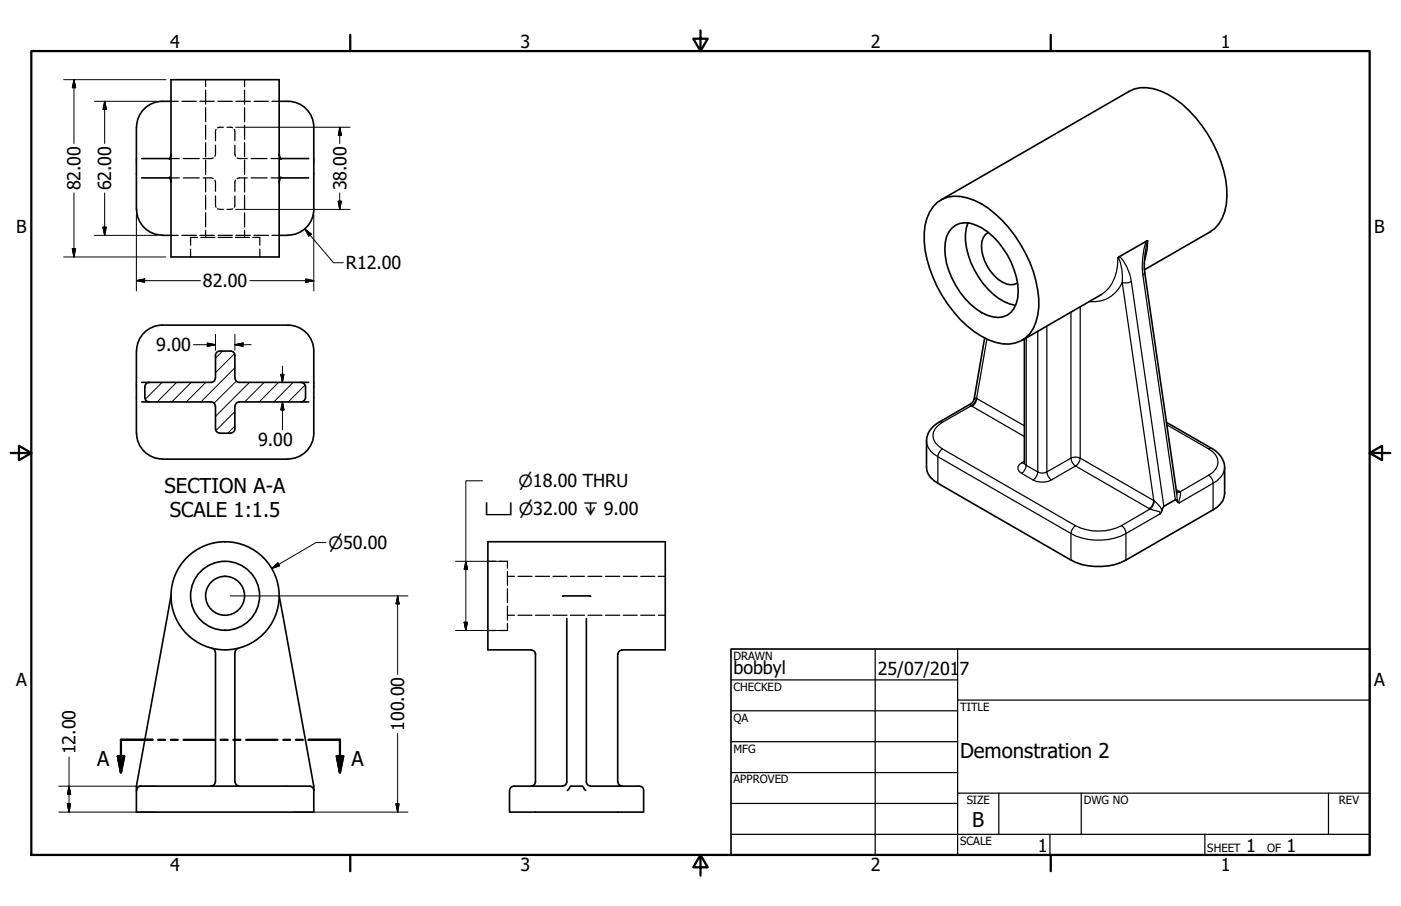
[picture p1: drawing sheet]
<svg xmlns="http://www.w3.org/2000/svg" width="432mm" height="279mm" viewBox="0 0 432 279" stroke-linecap="round" stroke-linejoin="round" font-family="sans-serif">
<!-- layer: Visible Narrow (ANSI) -->
<g fill="none" stroke="#000" stroke-width=".38">
<path d="M344.9 79.2a5.5 5.5 0 0 1 2.4 3.2l.9 2.1 .5 2.3M353 77.9a6.8 6.8 0 0 1 .8-3.6l-.2 2.2-.9 4M353.4 74.4a19.9 19.9 0 0 0-1.2 10.4M330.1 96.3v45l-7.5 4.2v-45M332.9 94.6v46.7l22.7 13.1M339.4 90.9a11.5 11.5 0 0 0 5-9.1l.3-2.2a12.3 12.3 0 0 1 1.2 7.5 9.7 9.7 0 0 1-10.2 5.9M348.7 86.8a3.6 3.6 0 0 1-2.8 .3l9.7 67.3M348.7 86.8l10 69.3M352.2 84.8l10.1 69.3M352.8 84l-.6 .8M304.2 104.6l-3.2 18.3M316.3 104.2v39.3l3.5 2"/>
<path d="M319.8 102.2v43.3M289.5 130.2l.4-.2 .5 .2M290.4 130.2a4.7 4.7 0 0 0-2.7 5.2l.6 1.1 2.1 1.9a3.2 3.2 0 0 0-1.3 2.4 5.9 5.9 0 0 1-3.5-4.8M290.4 138.4l41.1 23.7M299.2 124.5l-.1 .3 .2 .4-8.9 5M299.6 125.3l16.1 9.3M300.9 122.8l-.5-.1-.2 .4M301 122.9a2.81 2.81 0 0 1-1.4 2.4M301 122.9l-.1-.1a2.95 2.95 0 0 1-1.6 2.4l.3 .1M301 122.9l14.7 8.4M359.6 131l12.9 7.4M373.5 138.3l-1 .1a4.6 4.6 0 0 1 2.7 5.2l-1.4 2.1-1.3 .9"/>
<path d="M289.1 149v-8.2l41 23.7M314.9 146l3.5 2M315.7 142.7l.6 .8a3.5 3.5 0 0 1-1.4 2.5 1.74 1.74 0 0 1-1.2-1.7 1.74 1.74 0 0 1 1.2-1.6l.8 .2M315.7 142.2l-.8 .5M319.8 145.5a2.75 2.75 0 0 0 2.8 0 3.5 3.5 0 0 0 1.4 2.5 6.3 6.3 0 0 1-5.6 0 3.3 3.3 0 0 0 1.4-2.5zM330.1 141.3a3.4 3.4 0 0 1 2.8 0 3.1 3.1 0 0 1-1.4 2.4 3.2 3.2 0 0 1-1.4-2.4zM331.5 143.7l-7.5 4.3M331.5 143.7l22.7 13.1M355.6 154.4a3 3 0 0 1-1.4 2.4M355.6 154.4a2.28 2.28 0 0 1-1.1 2.6l-.3-.2M355.7 154.5l1.3 1.1 1.1 1.8M362.5 151l.9 .5"/>
<path d="M362.7 152.3l.1 2.3M363.4 151.5l-.8 .2M363.4 151.5l.3 .2-1.1 .1M372.5 146.6l-8.8 5.1a2.66 2.66 0 0 1-.3 2.6l.1 .8 10.4-6.1M372.5 146.6a3 3 0 0 1 1.4 2.4M373.9 149v8.2M377.4 144.1a5.6 5.6 0 0 1-3.5 4.9M330.1 164.5v8.2M331.5 162.1a3.2 3.2 0 0 0-1.4 2.4M331.5 162.1a16 16 0 0 0 14.1 0 2.81 2.81 0 0 1 1.4 2.4 18.5 18.5 0 0 1-16.9 0M345.6 162.1l8.9-5.1 2.8 .8 .3 .3-.1 .4-10.5 6v8.2"/>
</g>
<path d="M344.9 79.2l-.3 .4M353 77.9l-.3 3.2 .1 2.9 9.9 68.3M353.8 74.3l-.4 .1M303.5 104.3l-3.5 19.5-.8 .7-9.7 5.7a6.9 6.9 0 0 0-3.9 5.8v8.1a5.7 5.7 0 0 0 3.5 4.9l41 23.7a19 19 0 0 0 16.9 0l26.9-15.5a6.4 6.4 0 0 0 3.5-4.9v-8.2a7.1 7.1 0 0 0-3.9-5.8l-14-8.1M315.7 104.5v38.5M358.7 156.1l-1.2 2.4M362.3 154.1l1.2 1" fill="none" stroke="#000" stroke-width=".51"/>
<!-- layer: Visible (ANSI) -->
<g fill="none" stroke="#000" stroke-width=".51">
<path d="M50 31.2h2.7M50.1 31.2a8 8 0 0 0-8 8l-.1 25.4a8.1 8.1 0 0 0 8.1 7.9M52.7 24.6h33.3v54.6h-33.3zM86 31.2h2.7M88.7 31.2a8 8 0 0 1 8 8v25.4a8 8 0 0 1-8 7.9M43.7 48.9h8.6M43.7 54.9h8.6M52.2 54.7l.5 1.5M52.7 47.6l-.5 1.5M86 47.6l.6 1.5M86.5 48.9h8.6M86.5 54.9h8.6"/>
<path d="M86.6 54.7l-.6 1.5M50 72.6h2.7M86 72.6h2.7M288.9 62.4a10.9 10.9 0 0 1 11.4-.6 35 35 0 0 1 15.8 16.4 34.9 34.9 0 0 1 4.1 16.5 13.7 13.7 0 0 1-4.1 9.5 10.7 10.7 0 0 1-11.4 .6 35.3 35.3 0 0 1-17.1-19.2 27.4 27.4 0 0 1-1.9-18.3l.8-1.9 1.1-1.6zM290 61.7l58-33.5a12.3 12.3 0 0 1 11.9 .9 39.5 39.5 0 0 1 17.9 26.2 18.1 18.1 0 0 1-2.1 13.7l-1.2 1.4-1.5 1.1-20.3 11.7M293.4 70.4a6.2 6.2 0 0 1 7.3-1 23.4 23.4 0 0 1 12.5 16.1 11.4 11.4 0 0 1-1.5 10.8 6.3 6.3 0 0 1-7.4 .9 23.6 23.6 0 0 1-12.6-16 14.3 14.3 0 0 1 .7-9.6zM298.3 68.8a16.5 16.5 0 0 0 .9 12.2 22.4 22.4 0 0 0 12.1 12.8l1.7 .4M304.6 71.7a4.3 4.3 0 0 0-2.1 4.1 13.4 13.4 0 0 0 7.8 11.8l1.2 .2 1.2-.1 .9-.5M353.4 74.4l-8.5 4.8M339.4 90.9l-24.4 14.1M43.7 117.9h21.4M46 117.9a1.31 1.31 0 0 0-1.4 1.4v3.3a1.31 1.31 0 0 0 1.4 1.4"/>
<path d="M50 100.3h38.7M50.1 100.3a8 8 0 0 0-8 7.9l-.1 25.4a8.1 8.1 0 0 0 8.1 7.9M66.4 116.6a1.3 1.3 0 0 1-1.3 1.3M71.1 108.3h-3.4a1.3 1.3 0 0 0-1.3 1.3v7M71.1 108.3a1.3 1.3 0 0 1 1.3 1.3v7M72.5 116.6a1.3 1.3 0 0 0 1.3 1.3h21.3M88.7 100.3a8 8 0 0 1 8 8v25.3a8 8 0 0 1-8 7.9M92.8 117.9a1.41 1.41 0 0 1 1.4 1.4v3.3a1.41 1.41 0 0 1-1.4 1.4M43.7 124h21.4M65.1 124a1.3 1.3 0 0 1 1.3 1.3M66.4 125.3v7M66.4 132.2a1.3 1.3 0 0 0 1.3 1.3"/>
<path d="M67.8 133.6h3.3M72.4 125.3v7M72.4 132.2a1.3 1.3 0 0 1-1.3 1.3M95.1 124h-21.3a1.3 1.3 0 0 0-1.3 1.3M50 141.6h38.7M362.3 154.1l-3.6 2M52.7 183.8l-10.7 58.6v8h54.7v-8l-10.7-58.6M65.4 199.9l.6 .4 .4 .9M73.4 199.9l-.8 .6-.1 .7M173.4 183.9h8.7M174.7 190.8v50.3a1.3 1.3 0 0 1-1.3 1.3M180.7 190.8v50.3a1.3 1.3 0 0 0 1.3 1.3"/>
<path d="M66.4 201.2v39.9M72.4 201.2v39.9M163.7 200.4h-13.3v-33.3h54.6v33.3h-13.3M163.7 200.5a1.3 1.3 0 0 1 1.3 1.3M165 201.7v39.4a1.3 1.3 0 0 1-1.3 1.3M190.4 201.7v39.4M191.7 200.5a1.3 1.3 0 0 0-1.3 1.3M42.1 243.7a1.3 1.3 0 0 1 1.3-1.3h52a1.3 1.3 0 0 1 1.3 1.3M66.4 241.1a1.3 1.3 0 0 1-1.3 1.3M72.5 241.1a1.3 1.3 0 0 0 1.3 1.3M157 243.8v6.6h41.4v-6.6M158.4 242.4h15"/>
<path d="M158.4 242.4a1.3 1.3 0 0 0-1.3 1.3M174.9 243.8l1.1-1.4h3.4l1.1 1.4M182.1 242.4h14.9M190.4 241.1a1.3 1.3 0 0 0 1.3 1.3M197.1 242.4a1.3 1.3 0 0 1 1.3 1.3"/>
<circle cx="69.4" cy="183.7" r="16.7"/>
<circle cx="69.4" cy="183.7" r="6"/>
<circle cx="69.4" cy="183.7" r="10.6"/>
</g>
<!-- layer: Hidden (ANSI) -->
<g fill="none" stroke="#000" stroke-width=".38">
<path d="M52.7 31.2h2.2M56.1 31.2h4.4M61.6 31.2h4.4M63.4 24.6v2.1M63.4 27.8v4.3M63.4 33.2v4.3M63.4 38.6v4.3M66.6 39.9l-.2 3.5M67.2 31.2h4.4M68.8 39.2l-1.7 .2M70 39.2l1.7 .2M72.2 39.9l.2 3.5"/>
<path d="M72.7 31.2h4.5M75.4 24.6v2.1M75.4 27.8v4.3M75.4 33.2v4.3M75.4 38.6v4.3M78.3 31.2h4.4M83.8 31.2h2.2M52.2 54.7l.2 .1M52.3 48.9h.5M52.3 54.9h.5M52.4 49l-.2 .1M52.6 48.9h2.6"/>
<path d="M52.6 54.9h2.6M52.7 47.6v.1M52.7 47.8v.1M52.7 55.9v.1M52.7 56.1v.1M56.5 48.9h4.9M56.5 54.9h4.9M62.6 54.9h2.5l.6 .2M63.4 44v4.3M63.4 49.4v4.4M63.4 54.9v4.3M65.7 48.7l-3.1 .2"/>
<path d="M66.2 55.6l.2 .6v2.8M66.4 44.8v2.8l-.2 .6M72.4 44.8v2.8l.2 .6M72.6 55.6l-.2 .6v2.8M73.1 48.7l3.1 .2M75.4 44v4.3M75.4 49.4v4.4M75.4 54.9v4.3M76.2 54.9h-2.5l-.6 .2M77.4 48.9h4.9M77.4 54.9h4.9M83.6 48.9h2.6"/>
<path d="M83.6 54.9h2.6M86 48.9l.6 .2M86 54.9h.5M86 47.6v.1M86 47.8v.1M86 55.9v.1M86 56.1v.1M86.6 54.7l-.2 .1M52.7 72.6h2.2M56.1 72.6h4.4M58.7 76.8v2.4M60.9 73.2h-2.2v2.4"/>
<path d="M61.6 72.6h4.4M61.9 73.2h4.3M63.4 60.3v4.3M63.4 65.7v4.3M63.4 71.1v2.1M66.4 60.5v2.7l.2 .7M67.1 64.4l1.7 .2M67.2 72.6h4.4M67.2 73.2h4.4M71.7 64.4l-1.7 .2M72.4 60.5v2.7l-.2 .7M72.6 73.2h4.3"/>
<path d="M72.7 72.6h4.5M75.4 60.3v4.3M75.4 65.7v4.3M75.4 71.1v2.1M77.9 73.2h2.2v2.4M78.3 72.6h4.4M80.1 76.8v2.4M83.8 72.6h2.2M150.4 173.1h2.4M154 173.1h2.4v2.1M156.4 176.3v4.2M156.4 177.7h2.2"/>
<path d="M159.6 177.7h4.4M165 177.7h4.4M170.4 177.7h4.4M175.8 177.7h4.3M181.2 177.7h4.3M186.6 177.7h4.4M192.1 177.7h4.3M197.5 177.7h4.3M202.9 177.7h2.1M150.4 194.4h2.4M156.4 181.6v4.3M156.4 186.9v4.3"/>
<path d="M156.4 192.3v2.1h-2.4M156.4 189.7h2.2M159.6 189.7h4.4M165 189.7h4.4M170.4 189.7h4.4M175.8 189.7h4.3M181.2 189.7h4.3M186.6 189.7h4.4M192.1 189.7h4.3M197.5 189.7h4.3M202.9 189.7h2.1"/>
</g>
<g fill="#000">
<circle cx="52.7" cy="47.6" r=".19"/>
<circle cx="52.7" cy="56.2" r=".19"/>
<circle cx="86" cy="56.2" r=".19"/>
<circle cx="86" cy="47.6" r=".19"/>
</g>
<!-- layer: Section Line (ANSI) -->
<path d="M36.3 233.2h2l-1 5zM47 228.2h-9.7v10M48.8 228.2h2.1M52.6 228.2h2.2M56.6 228.2h9.6M68 228.2h2.2M71.9 228.2h2.2M75.9 228.2h9.6M87.3 228.2h2.1M91.2 228.2h2.1M95.1 228.2h9.7v10M103.8 233.2h2l-1 5z" fill="none" stroke="#000" stroke-width=".7"/>
<path d="M36.3 233.2l1 5zM36.3 233.2h2l-1 5zM103.8 233.2l1 5zM103.8 233.2h2l-1 5z" fill="#000" stroke="#000" stroke-width=".7"/>
<!-- layer: Border (ANSI) -->
<path d="M9.7 15.7h412.4v248h-412.4zM107.9 10.7v5M215.9 9.4v6.3l-2.2-3.8h4.4l-2.2 3.8M323.8 10.7v5M3.3 139.7h6.4l-3.9-2.2v4.4l3.9-2.2M422.1 139.7l3.9 2.2v-4.4l-3.9 2.2h6.4M107.9 263.7v5M215.9 263.7l2.2 3.8h-4.4l2.2-3.8v6.3M323.8 263.7v5" fill="none" stroke="#000" stroke-width=".7"/>
<!-- layer: Title (ANSI) -->
<g fill="none" stroke="#000" stroke-width=".38">
<path d="M225.3 209.7h69.8M225.3 219.2h69.8M269.7 200.2v63.5M295.1 215.9h127M295.1 200.2v63.5M225.3 228.7h69.8M225.3 238.3h69.8M225.3 257.3h196.8M225.3 247.8h69.8M295.1 244.6h127M307.8 244.6v12.7M323.6 257.3v6.4"/>
<path d="M333.2 244.6v12.7M371.3 257.3v6.4M409.4 244.6v12.7"/>
</g>
<path d="M225.3 200.2h196.8v63.5h-196.8z" fill="none" stroke="#000" stroke-width=".51"/>
<!-- layer: Hatch (ANSI) -->
<g fill="none" stroke="#000" stroke-width=".31">
<path d="M45.1 118.2l-.1 .3M50 117.9l-5.2 5.2M54.4 117.9l-5.9 6.1M58.9 117.9l-5.9 6.1M63.4 117.9l-6 6.1M68.6 108.3l-2.2 2.2M72.3 109.1l-5.9 5.8M72.4 113.4l-10.5 10.6M72.8 117.5l-6.8 6.8M76.9 117.9l-10.5 10.5M81.4 117.9l-6 6.1M85.9 117.9l-6 6.1"/>
<path d="M90.4 117.9l-6 6.1M94 118.7l-5.2 5.3M72.4 131.4l-2.2 2.2M72.4 126.9l-5.9 5.9M93.9 123.4l-.3 .2"/>
</g>
<!-- layer: Dimension (ANSI) -->
<g fill="none" stroke="#000" stroke-width=".31">
<path d="M19.6 24.6h31.5M22.8 24.6l.5 2.5h-1zM22.8 24.6v19.7M29.1 31.2h19.4M32.3 31.2l.5 2.5h-1.1zM32.3 31.2v13.1M72.6 39.2h35.3M104.7 39.2l.5 2.5h-.9zM104.7 39.2v5.1M22.8 59.5v19.7M32.3 59.5v13.1M104.7 59.5v5.1"/>
<path d="M19.6 79.2h31.5M22.3 76.7h1l-.5 2.5zM29.1 72.6h19.4M31.7 70h1.1l-.5 2.6zM42 66.2v23.5M72.6 64.6h35.3M93.9 70.6l2 1.6-.7 .6zM93.9 70.6l8.9 10.4h3M96.7 66.2v23.5M104.3 62h.9l-.5 2.6zM42 86.6l2.6-.6v1.1zM42 86.6h19.8"/>
<path d="M77 86.6h19.7M94.2 86l2.5 .6-2.5 .5zM59.6 106.3h6.8M63.9 105.8l2.5 .5-2.5 .5zM66.4 103.1v4.9M72.4 106.3l2.5-.5v1zM72.4 106.3h5M72.4 103.1v4.9M86.6 115.4h.9l-.4 2.5zM87.1 112.9v5M87.1 124l.4 2.4h-.9zM87.1 124v8.5"/>
<path d="M148.7 148.3h-5.1v46.1M83.8 175.3l1.9-1.7 .5 .9zM100.5 167.3h-3.1l-13.6 8M140.4 173.1h14.3M143.6 173.1l.5 2.5h-1zM71 183.8h54.7M122.6 183.8l.4 2.4h-1zM122.6 183.8v24.2M140.4 194.4h14.3M143.1 191.9h1l-.5 2.5zM21.3 233.4v17M122.6 226.2v24.2"/>
<path d="M18.1 242.4h30.4M18.1 250.4h30.4M20.8 247.9h1l-.5 2.5zM21.3 242.4l.5 2.5h-1zM90.4 250.4h35.3M122 247.9h1l-.4 2.5z"/>
</g>
<g fill="#000" stroke="#000" stroke-width=".31">
<path d="M22.8 24.6l.5 2.5zM22.8 24.6l.5 2.5h-1zM32.3 31.2l.5 2.5zM32.3 31.2l.5 2.5h-1.1zM104.7 39.2l.5 2.5zM104.7 39.2l.5 2.5h-.9zM22.3 76.7l.5 2.5zM22.3 76.7h1l-.5 2.5zM31.7 70l.6 2.6zM31.7 70h1.1l-.5 2.6zM93.9 70.6l2 1.6zM93.9 70.6l2 1.6-.7 .6z"/>
<path d="M104.3 62l.4 2.6zM104.3 62h.9l-.5 2.6zM42 86.6l2.6-.6zM42 86.6l2.6-.6v1.1zM94.2 87.1l2.5-.5zM94.2 86l2.5 .6-2.5 .5zM63.9 106.8l2.5-.5zM63.9 105.8l2.5 .5-2.5 .5zM72.4 106.3l2.5-.5zM72.4 106.3l2.5-.5v1zM86.6 115.4l.5 2.5zM86.6 115.4h.9l-.4 2.5z"/>
<path d="M87.1 124l.4 2.4zM87.1 124l.4 2.4h-.9zM83.8 175.3l1.9-1.7zM83.8 175.3l1.9-1.7 .5 .9zM143.6 173.1l.5 2.5zM143.6 173.1l.5 2.5h-1zM122.6 183.8l.4 2.4zM122.6 183.8l.4 2.4h-1zM143.1 191.9l.5 2.5zM143.1 191.9h1l-.5 2.5zM20.8 247.9l.5 2.5zM20.8 247.9h1l-.5 2.5z"/>
<path d="M21.3 242.4l.5 2.5zM21.3 242.4l.5 2.5h-1zM122 247.9l.6 2.5zM122 247.9h1l-.4 2.5z"/>
</g>
<g font-size="6.3">
<text x="50.7" y="152">SECTION A-A</text>
<text x="52.4" y="159.6">SCALE 1:1.5</text>
<text x="295.9" y="233.6">Demonstration 2</text>
<text x="30" y="236.3">A</text>
<text x="108.3" y="236.3">A</text>
<text x="299.7" y="255.1">B</text>
</g>
<g font-size="5.5">
<text x="52.5" y="14.7">4</text>
<text x="160.4" y="14.7">3</text>
<text x="268.4" y="14.7">2</text>
<text x="376.3" y="14.7">1</text>
<text x="24.8" y="58.7" transform="rotate(-90 24.8 58.7)">82.00</text>
<text x="34.3" y="58.7" transform="rotate(-90 34.3 58.7)">62.00</text>
<text x="106.7" y="58.7" transform="rotate(-90 106.7 58.7)">38.00</text>
<text x="5" y="71.8">B</text>
<text x="423.5" y="71.8">B</text>
<text x="106.6" y="83">R12.00</text>
<text x="62.5" y="88.6">82.00</text>
<text x="48.1" y="108.3">9.00</text>
<text x="79.6" y="137.4">9.00</text>
<text x="226.1" y="207.8">bobbyl</text>
<text x="270.5" y="208">25/07/201</text>
<text x="295.7" y="208">7</text>
<text x="5" y="211.5">A</text>
<text x="423.5" y="211.5">A</text>
<text x="124.5" y="225.4" transform="rotate(-90 124.5 225.4)">100.00</text>
<text x="23.2" y="232.6" transform="rotate(-90 23.2 232.6)">12.00</text>
<text x="319.8" y="262.9">1</text>
<text x="384.1" y="262.8">1</text>
<text x="396.6" y="262.8">1</text>
<text x="52.5" y="268.7">4</text>
<text x="160.4" y="268.7">3</text>
<text x="268.4" y="268.7">2</text>
<text x="376.3" y="268.7">1</text>
</g>
<text font-size="5.3" x="101.2" y="169.2">⌀50.00</text>
<g font-size="5.2">
<text x="159.8" y="150.2">⌀18.00 THRU</text>
<text x="149.5" y="158.9">⌴ ⌀32.00 ↧ 9.00</text>
</g>
<g font-size="3.5">
<text x="226.1" y="203.5">DRAWN</text>
<text x="226.1" y="213">CHECKED</text>
<text x="295.9" y="219.2">TITLE</text>
<text x="226.1" y="222.6">QA</text>
<text x="226.1" y="232.1">MFG</text>
<text x="226.1" y="241.6">APPROVED</text>
<text x="297.9" y="248">SIZE</text>
<text x="334" y="248">DWG NO</text>
<text x="412.7" y="247.9">REV</text>
<text x="295.9" y="260.7">SCALE</text>
<text x="372.1" y="262.8">SHEET</text>
<text x="390.5" y="262.8">OF</text>
</g>
</svg>
